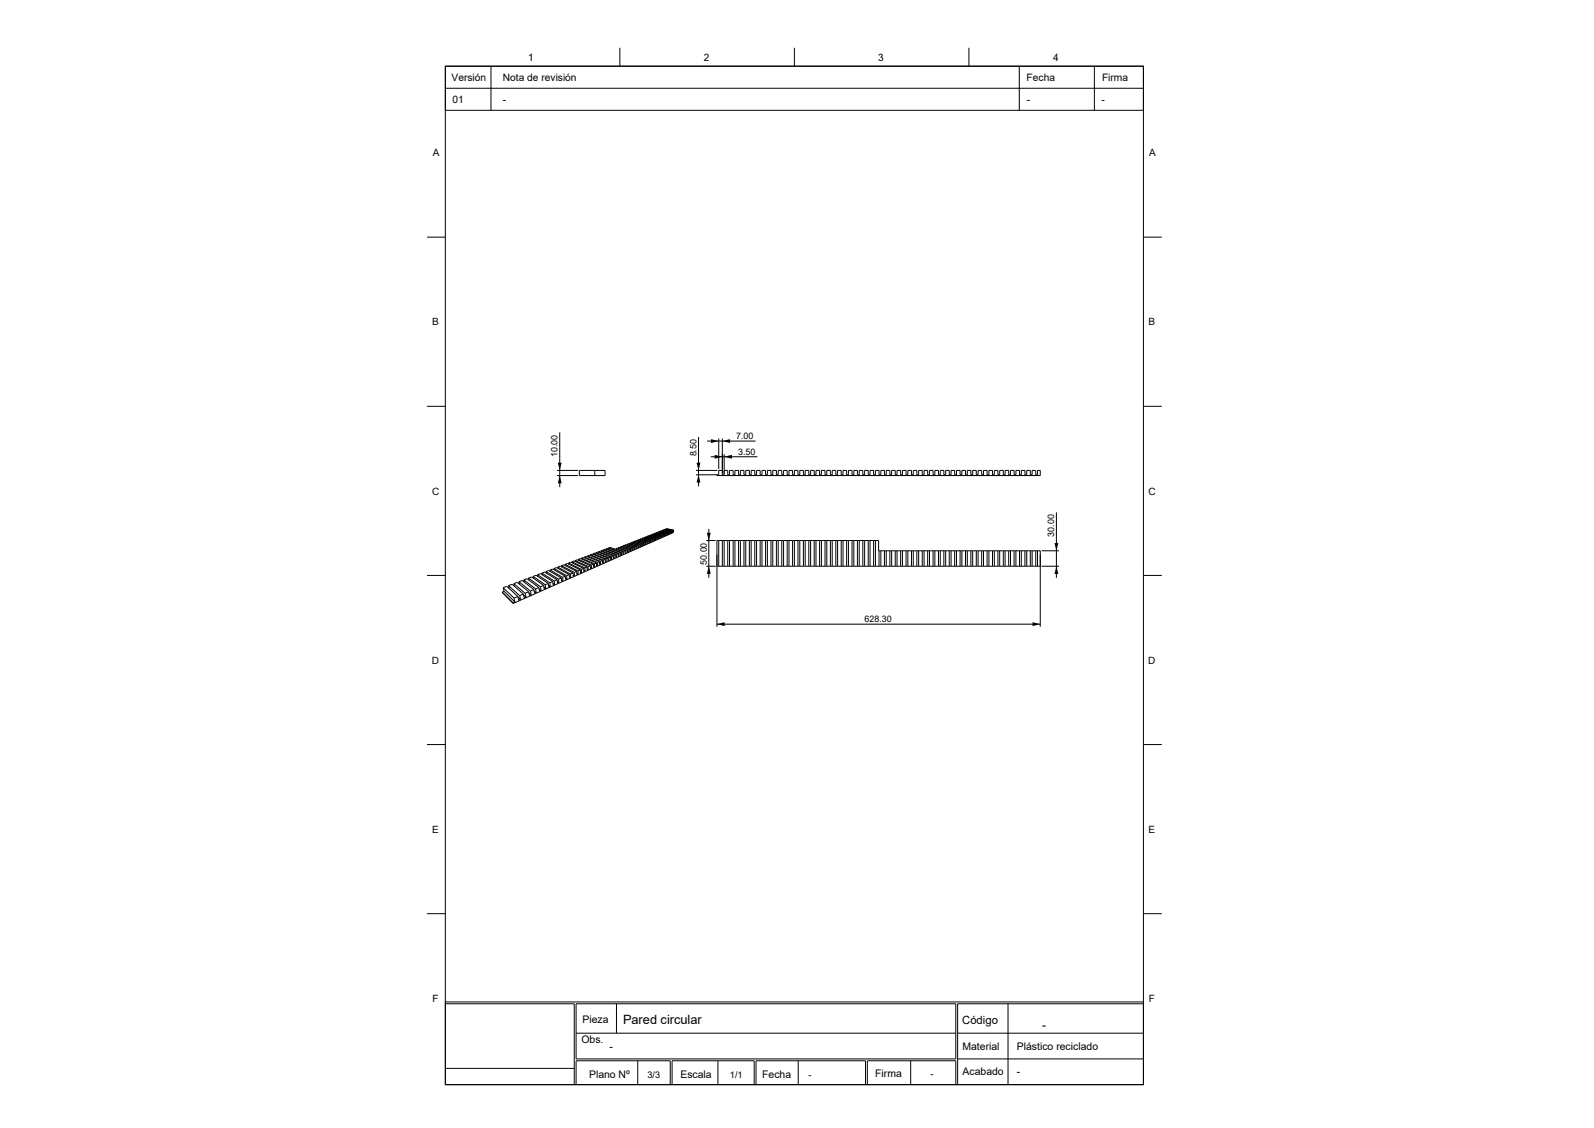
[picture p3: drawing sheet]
<svg xmlns="http://www.w3.org/2000/svg" width="420mm" height="297mm" viewBox="0 0 420 297" stroke-linecap="round" stroke-linejoin="round" font-family="sans-serif">
<g fill="none" stroke="#000" stroke-width=".26">
<path d="M117.3 17.4h184v11.6h-184zM117.3 17.4h184v268.2h-184zM129.4 17.4v11.6M163.3 12.6v4.8M209.3 12.6v4.8M255.3 12.6v4.8M268.6 17.4v11.6M288.4 17.4v11.6M117.3 23.2h184M112.5 62.4h4.8M301.3 62.4h4.8M112.5 107h4.8"/>
<path d="M147.5 113.8v14.5M184.1 115.1v13M186.3 116.1h12.8M189.4 115.5v8M190.3 115.5v9.5h.5v-5.4M301.3 107h4.8M146.8 123.9h5.5M146.8 125.2h5.5M152.7 123.9h6.7v1.3h-6.7zM156.7 123.9v1.3M173.7 140h.1M173.7 140l2.2 .3"/>
<path d="M173.7 140l1.9 .4M174.1 139.8v.1M174.1 139.8l2.1 .3M174.1 139.8l1.9 .4M174.4 139.7h.1M174.4 139.7l2.2 .3M174.4 139.7l1.9 .4M174.8 139.5v.1M174.8 139.5l2.1 .3M174.8 139.5l1.9 .4M175.1 139.4v.1M175.1 139.4l2.1 .3"/>
<path d="M175.1 139.4l1.9 .4M175.5 139.3h.1M175.5 139.3l2 .3M175.5 139.3l1.8 .3M176.6 140l-.3 .1M176.6 140v.5M176.7 139.9l-.1 .6M176.9 139.8l-.2 .1M176.9 139.8v.5M177 139.8l-.1 .5M177.2 139.7l-.2 .1M177.2 139.7l.1 .5"/>
<path d="M177.3 139.6v.6M177.5 139.6h-.2M177.5 139.6l-.1 .6-42.2 18.7M183.4 123.9h5.6M186.8 139.3v12.8M187.3 120.3h12.3M190.3 123.9h-.9v1.1h-6M190.8 123.9h1v1.1h.4v-1.1h1v1.1h.5v-1.1h.9v1.1h.5v-1.1h.9v1.1h.5v-1.1h.9v1.1h.5v-1.1h1v1.1h.4v-1.1h1v1.1h.5v-1.1h.9v1.1h.5v-1.1h.9v1.1h.5v-1.1h1v1.1h.4v-1.1h1v1.1h.5v-1.1h.9v1.1h.5v-1.1h.9v1.1h.5v-1.1h1v1.1h.4v-1.1h1v1.1h.5v-1.1h.9v1.1h.5v-1.1h.9v1.1h.5v-1.1h1v1.1h.4v-1.1h1v1.1h.5v-1.1h.9v1.1h.5v-1.1h.9v1.1h.5v-1.1h.9v1.1h.5v-1.1h1v1.1h.4v-1.1h1v1.1h.5v-1.1h.9v1.1h.5v-1.1h.9v1.1h.5v-1.1h1v1.1h.4v-1.1h1v1.1h.5v-1.1h.9v1.1h.5v-1.1h.9v1.1h.5v-1.1h1v1.1h.4v-1.1h1v1.1h.5v-1.1h.9v1.1h.5v-1.1h.9v1.1h.5v-1.1h1v1.1h.4v-1.1h1v1.1h.5v-1.1h.9v1.1h.5v-1.1h.9v1.1h.5v-1.1h1v1.1h.4v-1.1h1v1.1h.4l.1-1.1h.9v1.1h.5v-1.1h.9v1.1h.5v-1.1h.9v1.1h.5v-1.1h1v1.1h.4v-1.1h1v1.1h.5v-1.1h.9v1.1h.5v-1.1h.9v1.1h.5v-1.1h1v1.1h.4v-1.1h1v1.1h.5v-1.1h.9v1.1h.5v-1.1h.9v1.1h.5v-1.1h1v1.1h.4v-1.1h1v1.1h.5v-1.1h.9v1.1h.5v-1.1h.9v1.1h.5v-1.1h1v1.1h.4v-1.1h1v1.1h.5v-1.1h.9v1.1h.5v-1.1h.7v1.3h-85.2v-.2M278.4 134.9v17.2M112.5 151.5h4.8M132.3 155.9l2.9 2.8M132.3 155.9l2.9 3"/>
<path d="M132.6 154.7l.9-.3 2.9 2.6M132.6 154.7l2.8 2.8M132.6 154.7l.2 1M132.8 155.7l2.9 2.8M132.8 155.7l-.5 .2M134 154.2l.9-.4 3 2.6M134 154.2l.2 .8M134 154.2l2.9 2.6M135.2 158.7v.2M135.4 153.7l.9-.4 3 2.5M135.4 153.7l.2 .7M135.4 153.7l3 2.5"/>
<path d="M135.4 157.5l.3 1M135.7 158.5l-.5 .2M136.4 157l-1 .5M136.4 157l.3 1 .5-.2M136.5 157.2l.7 .6M136.7 153.2l3.1 2.4 .2 1M136.7 153.2l.9-.4 3.1 2.4M136.7 153.2l.2 .6M136.9 156.8l.3 1M137.9 156.4l-1 .4M137.9 156.4l.2 1 .5-.2M138 156.7l.6 .5"/>
<path d="M138 152.7l3.1 2.4M138 152.7l.9-.3 3.1 2.3M138 152.7l.1 .6M138.4 156.2l.2 1M139.3 152.2l.8-.3 3.1 2.2M139.3 152.2l.1 .6M139.3 152.2l3.1 2.3M139.3 155.8l-.9 .4M139.3 155.8l.2 1 .5-.2M139.4 156.1l.6 .5M140.5 151.8l.8-.3 3.2 2.1M140.5 151.8l3.2 2.2"/>
<path d="M140.5 151.8l.1 .5M140.7 155.2l-.9 .4M140.7 155.2l.2 1 .4-.2M141.1 155.1l.2 .9-.6-.4M141.6 151.3l.8-.3 3.2 2.1M141.6 151.3l3.3 2.2M141.6 151.3l.1 .5M142 154.7l-.9 .4M142 154.7l.1 .9 .5-.1M142 155.1l.6 .4M142.4 154.5l.2 1M142.8 150.9l.7-.3 3.3 2"/>
<path d="M142.8 150.9v.4M142.8 150.9l3.2 2.1M143.2 154.1l-.8 .4M143.2 154.1l.2 1 .4-.2M143.3 154.6l.5 .3M143.7 154l.1 .9M143.9 150.5l.7-.3 3.3 2M143.9 150.5v.4M143.9 150.5l3.3 2M144.5 153.6l-.8 .4M144.5 153.6l.1 1 .4-.2M144.5 154.1l.5 .3"/>
<path d="M144.9 153.5l.1 .9M144.9 150.1l.7-.3 3.3 1.9M144.9 150.1l.1 .4M144.9 150.1l3.3 1.9M145.6 153.1l-.7 .4M145.6 153.1l.2 .9 .3-.1M145.7 153.6l.4 .3M146 149.7l.6-.3 3.4 1.9M146 149.7v.3M146 149.7l3.3 1.9M146 153l.1 .9M146.8 152.6l-.8 .4"/>
<path d="M146.8 152.6l.1 1 .4-.2M146.8 153.1l.5 .3M147 149.3l.6-.2 3.4 1.8M147 149.3v.3M147 149.3l3.3 1.8M147.2 152.5l.1 .9M147.9 152.2l-.7 .3M147.9 152.2l.1 .9 .3-.2M147.9 149l.7-.3 3.3 1.7M147.9 149l.1 .3M147.9 149l3.4 1.7M147.9 152.7l.4 .2"/>
<path d="M148.2 152l.1 .9M148.9 148.6l.6-.2 3.4 1.6M148.9 148.6v.3M148.9 148.6l3.4 1.7M148.9 151.7l-.7 .3M148.9 151.7l.1 .9 .4-.1M149 152.2l.4 .3M149.3 151.6l.1 .9M149.8 148.3l.6-.3 3.4 1.7M149.8 148.3l3.4 1.6M149.8 148.3v.2M150 151.3l-.7 .3"/>
<path d="M150 151.3l.1 .9 .3-.2M150 151.8l.4 .2M150.3 151.1l.1 .9M150.7 147.9l.6-.2 3.4 1.6M150.7 147.9l3.4 1.6M150.7 147.9v.3M151 150.9l-.7 .2M151 150.9v.8l.4-.1M151 151.4l.4 .2M151.3 150.7l.1 .9M151.6 147.6l.5-.2 3.4 1.5M151.6 147.6v.2"/>
<path d="M151.6 147.6l3.4 1.6M151.9 150.4l-.6 .3M151.9 150.4l.1 .9 .3-.1M152 151l.3 .2M152.3 150.3v.9M152.4 147.3l.5-.2 3.5 1.5M152.4 147.3v.2M152.4 147.3l3.4 1.5M152.9 150l-.6 .3M152.9 150v.9l.3-.1M152.9 150.6l.3 .2M153.2 149.9v.9"/>
<path d="M153.2 147l.5-.2 3.5 1.4M153.2 147v.2M153.2 147l3.4 1.4M153.8 149.7l-.6 .2M153.8 149.7v.8l.3-.1M153.8 150.2l.3 .2M154 146.7l.5-.2 3.5 1.4M154 146.7v.2M154 146.7l3.4 1.4M154.1 149.5v.9M154.7 149.3l-.6 .2M154.7 149.3v.8l.3-.1"/>
<path d="M154.7 149.8l.3 .2M154.8 146.4l.5-.2 3.4 1.4M154.8 146.4v.2M154.8 146.4l3.4 1.4M155 149.2v.8M155.5 148.9l-.5 .3M155.5 148.9l.1 .8 .2-.1M155.5 146.1l.5-.2 3.5 1.3M155.5 146.1l.1 .2M155.5 146.1l3.5 1.4M155.6 149.5l.2 .1M155.8 148.8v.8"/>
<path d="M156.3 145.8l.5-.2 3.4 1.3M156.3 145.8v.2M156.3 145.8l3.4 1.3M156.4 148.6l-.6 .2M156.4 148.6v.8l.3-.1M156.4 149.1l.3 .2M156.6 148.4l.1 .9M157 145.5l.5-.1 3.4 1.2M157 145.5v.2M157 145.5l3.4 1.3M157.2 148.2l-.6 .2M157.2 148.2v.8l.3-.1"/>
<path d="M157.2 148.8l.3 .1M157.4 148.1l.1 .8M157.7 145.3l.5-.2 3.4 1.2M157.7 145.3v.1M157.7 145.3l3.4 1.2M158 147.9l-.6 .2M158 147.9v.8l.2-.1M158 148.5l.2 .1M158.2 147.8v.8M158.4 145l.4-.2 3.5 1.3M158.4 145v.2M158.4 145l3.4 1.2"/>
<path d="M158.7 147.6l-.5 .2M158.7 147.6v.7l.3-.1M158.7 148.1l.3 .1M159 147.5v.7M159.1 144.8l.4-.2 3.4 1.2M159.1 144.8l3.4 1.2M159.1 144.8v.1M159.5 147.2l-.5 .3M159.5 147.2v.8l.2-.1M159.5 147.8l.2 .1M159.7 144.5l.4-.1 3.5 1.1M159.7 144.5v.2"/>
<path d="M159.7 144.5l3.4 1.2M159.7 147.1v.8M160.2 147.5l.2 .1M160.2 146.9l-.5 .2M160.2 146.9v.8l.2-.1M160.4 144.3l.3-.2 3.5 1.1M160.4 144.3l3.4 1.1M160.4 144.3v.1M160.4 146.8v.8M160.9 147.2l.2 .1M160.9 146.6l-.5 .2M160.9 146.6v.8l.2-.1"/>
<path d="M161.1 146.5v.8M161.6 146.9l.2 .1M161.6 146.3l-.5 .2M161.6 146.3v.8l.2-.1M161.8 146.2v.8M162.2 146.6l.3 .1M162.3 146.1l-.5 .1M162.3 146.1l-.1 .7 .3-.1M162.3 144.5v.1M162.3 144.5l.4-.2 2.1 .7M162.3 144.5l2.1 .7M162.5 146v.7"/>
<path d="M162.9 144.2v.2M162.9 144.2l.4-.1 2.1 .6M162.9 144.2l2.1 .7M162.9 146.3l.2 .1M162.9 145.8l-.4 .2M162.9 145.8v.7l.2-.1M163.1 145.7v.7M163.5 144l.4-.2 2 .7M163.5 144l2.1 .7M163.5 144v.1M163.5 146.1h.2M163.6 145.5l-.5 .2"/>
<path d="M163.6 145.5l-.1 .7 .2-.1M163.8 145.4l-.1 .7M164.1 143.8v.1M164.1 143.8l.3-.2 2.1 .7M164.1 143.8l2 .6M164.1 145.8l.2 .1M164.2 145.2l-.4 .2M164.2 145.2l-.1 .8 .2-.1M164.4 145.2l-.1 .7M164.6 143.5l.4-.1 2.1 .6M164.6 143.5l2.1 .7M164.6 143.5v.2"/>
<path d="M164.7 145.6h.2M164.8 145l-.4 .2M164.8 145l-.1 .7 .2-.1M165 144.9l-.1 .7M165.2 143.3l.3-.1 2.1 .6M165.2 143.3l2 .6M165.2 143.3v.2M165.3 145.3l.2 .1M165.4 144.7l-.4 .2M165.4 144.7l-.1 .7h.2M165.6 144.7l-.1 .7M165.7 143.1l.4-.1 2 .6"/>
<path d="M165.7 143.1l2.1 .6M165.7 143.1v.1M165.9 145.1h.2M165.9 144.5l-.3 .2M165.9 144.5v.7l.2-.1M166.1 144.4v.7M166.2 142.9l.4-.1 2 .5M166.2 142.9l2.1 .6M166.2 142.9v.1M166.5 144.8l.1 .1M166.5 144.3l-.4 .1M166.5 144.3v.6h.1"/>
<path d="M166.7 144.2l-.1 .7M166.8 142.7l.3-.1 2 .5M166.8 142.7l2 .6M166.8 142.7v.1M167 144.6h.2M167.1 144l-.4 .2M167.1 144l-.1 .7 .2-.1M167.2 143.9v.7M167.3 142.5v.1M167.3 142.5l.3-.1 2 .5M167.3 142.5l2 .6M167.5 144.3l.2 .1"/>
<path d="M167.6 143.8l-.4 .1M167.6 143.8l-.1 .7 .2-.1M167.8 142.3l2 .6M167.8 142.3l.3-.1 2 .5M167.8 142.3v.1M167.8 143.7l-.1 .7M168.1 144.1l.1 .1M168.1 143.6l-.3 .1M168.1 143.6v.6h.1M168.2 142.1v.1M168.2 142.1l.4-.1 2 .5M168.2 142.1l2.1 .6"/>
<path d="M168.3 143.5l-.1 .7M168.6 143.9h.1M168.6 143.3l-.3 .2M168.6 143.3v.7l.1-.1M168.7 141.9v.1M168.7 141.9l.3-.1 2 .5M168.7 141.9l2 .6M168.8 143.3l-.1 .6M169.1 143.7h.1M169.1 143.1l-.3 .2M169.1 143.1v.7l.1-.1M169.2 141.8v.1"/>
<path d="M169.2 141.8l.3-.2 2 .5M169.2 141.8l2 .5M169.3 143.1l-.1 .6M169.6 143.5h.1M169.6 142.9l-.3 .2M169.6 142.9v.7l.1-.1M169.6 141.6l.3-.1 2 .4M169.6 141.6l2 .5M169.6 141.6v.1M169.8 142.9l-.1 .6M170 143.3h.2M170.1 141.4v.1"/>
<path d="M170.1 141.4l.3-.1 1.9 .5M170.1 141.4l2 .5M170.1 142.7l-.3 .2M170.1 142.7l-.1 .7 .2-.1M170.3 142.7l-.1 .6M170.5 141.2v.1M170.5 141.2l.3-.1 2 .5M170.5 141.2l2 .5M170.5 143.1h.2M170.6 142.5l-.3 .2M170.6 142.5l-.1 .7 .2-.1M170.7 142.5v.6"/>
<path d="M170.9 141.1l.3-.2 2 .5M170.9 141.1l2 .4M170.9 141.1h.1M171 142.9h.1M171 142.3l-.3 .2M171 142.3v.7l.1-.1M171.2 142.3l-.1 .6M171.4 140.9l.2-.1 2 .4M171.4 140.9l1.9 .5M171.4 140.9v.1M171.4 142.7h.2M171.5 142.1l-.3 .2"/>
<path d="M171.5 142.1l-.1 .7 .2-.1M171.6 142.1v.6M171.8 140.7l.2-.1 2 .5M171.8 140.7l1.9 .5M171.8 140.7v.1M171.9 142.5h.1M171.9 141.9l-.3 .2M171.9 141.9l-.1 .7 .2-.1M172.1 141.9l-.1 .6M172.2 140.6v.1M172.2 140.6l.2-.1 2 .4M172.2 140.6l1.9 .4"/>
<path d="M172.3 142.3h.1M172.3 141.8l-.2 .1M172.3 141.8v.6l.1-.1M172.5 141.7l-.1 .6M172.6 140.4v.1M172.6 140.4l.2-.1 2 .4M172.6 140.4l1.9 .4M172.7 142.1h.1M172.8 141.6l-.3 .1M172.8 141.6l-.1 .6 .1-.1M172.9 141.5l-.1 .6M173 140.3h-.1"/>
<path d="M173 140.3l.2-.1 1.9 .4M173 140.3l1.9 .4M173.1 141.9l.1 .1M173.2 141.4l-.3 .1M173.2 141.4l-.1 .6h.1M173.3 141.4l-.1 .6M173.3 140.1v.1M173.3 140.1l.3-.1 1.9 .4M173.3 140.1l2 .4M173.5 141.8h.1M173.6 141.2l-.3 .2M173.6 141.2l-.1 .6h.1"/>
<path d="M173.7 141.2l-.1 .6M173.9 141.6h.1M174 141.1l-.3 .1M174 141.1l-.1 .6 .1-.1M174.1 141l-.1 .6M174.3 141.4h.1M174.4 140.9l-.3 .1M174.4 140.9l-.1 .6 .1-.1M174.5 140.8l-.1 .6M174.7 141.3h.1M174.8 140.7l-.3 .1M174.8 140.7l-.1 .6h.1"/>
<path d="M174.9 140.7l-.1 .6M175.1 141.1h.1M175.1 140.6l-.2 .1M175.1 140.6l-.1 .6 .2-.1M175.3 140.5l-.1 .6M175.4 140.9l.1 .1M175.5 140.4l-.2 .1M175.5 140.4l-.1 .6h.1M175.6 140.4l-.1 .6M175.8 140.8h.1M175.9 140.3l-.3 .1M175.9 140.3v.5"/>
<path d="M176 140.2l-.1 .6M176.1 140.6h.1M176.2 140.1l-.2 .1M176.2 140.1v.5M176.3 140.1l-.1 .5M176.5 140.5h.1M176.8 140.3h.1M177.2 140.2h.1M186.1 142.3h2.5M186.1 149.1h2.5M188.9 149.1h85.2M189.4 142.3v6.8"/>
<path d="M190.3 142.3v6.8M190.8 142.3v6.8M191.8 142.3v6.8M192.2 142.3v6.8M193.2 142.3v6.8M193.7 142.3v6.8M194.6 142.3v6.8M195.1 142.3v6.8M196 142.3v6.8M196.5 142.3v6.8M197.4 142.3v6.8M197.9 142.3v6.8"/>
<path d="M198.9 142.3v6.8M199.3 142.3v6.8M200.3 142.3v6.8M200.8 142.3v6.8M201.7 142.3v6.8M202.2 142.3v6.8M203.1 142.3v6.8M203.6 142.3v6.8M204.6 142.3v6.8M205 142.3v6.8M206 142.3v6.8M206.5 142.3v6.8"/>
<path d="M207.4 142.3v6.8M207.9 142.3v6.8M208.8 142.3v6.8M209.3 142.3v6.8M210.3 142.3v6.8M210.7 142.3v6.8M211.7 142.3v6.8M212.2 142.3v6.8M213.1 142.3v6.8M213.6 142.3v6.8M214.5 142.3v6.8M215 142.3v6.8"/>
<path d="M216 142.3v6.8M216.4 142.3v6.8M217.4 142.3v6.8M217.9 142.3v6.8M218.8 142.3v6.8M219.3 142.3v6.8M220.2 142.3v6.8M220.7 142.3v6.8M221.6 142.3v6.8M222.1 142.3v6.8M223.1 142.3v6.8M223.5 142.3v6.8"/>
<path d="M224.5 142.3v6.8M225 142.3v6.8M225.9 142.3v6.8M226.4 142.3v6.8M227.3 142.3v6.8M227.8 142.3v6.8M228.8 142.3v6.8M229.2 142.3v6.8M230.2 142.3v6.8M230.7 142.3v6.8M231.6 145v4.1M232.1 145v4.1"/>
<path d="M233 145v4.1M233.5 145v4.1M234.5 145v4.1M234.9 145v4.1M235.9 145v4.1M236.4 145v4.1M237.3 145v4.1M237.8 145v4.1M238.7 145v4.1M239.2 145v4.1M240.2 145v4.1M240.6 145v4.1"/>
<path d="M241.6 145v4.1M242.1 145v4.1M243 145v4.1M243.5 145v4.1M244.4 145v4.1M244.9 145v4.1M245.9 145v4.1M246.3 145v4.1M247.3 145v4.1M247.7 145v4.1M248.7 145v4.1M249.2 145v4.1"/>
<path d="M250.1 145v4.1M250.6 145v4.1M251.5 145v4.1M252 145v4.1M253 145v4.1M253.4 145v4.1M254.4 145v4.1M254.9 145v4.1M255.8 145v4.1M256.3 145v4.1M257.2 145v4.1M257.7 145v4.1"/>
<path d="M258.7 145v4.1M259.1 145v4.1M260.1 145v4.1M260.6 145v4.1M261.5 145v4.1M262 145v4.1M262.9 145v4.1M263.4 145v4.1M264.4 145v4.1M264.8 145v4.1M265.8 145v4.1M266.3 145v4.1"/>
<path d="M267.2 145v4.1M267.7 145v4.1M268.6 145v4.1M269.1 145v4.1M270.1 145v4.1M270.5 145v4.1M271.5 145v4.1M272 145v4.1M272.9 145v4.1M273.4 145v4.1M274.4 149.1h4.6M274.4 145h4.6"/>
<path d="M301.3 151.5h4.8M188.9 165v-22.7h42.6v2.7h42.6v20M188.9 164.3h85.2M112.5 196h4.8M301.3 196h4.8M112.5 240.6h4.8M301.3 240.6h4.8M117.3 263.8h184v21.8h-184zM117.3 264.3h34v21.3M151.8 264.3h100v14.5h-100zM151.8 272h100M162.4 264.3v7.7"/>
<path d="M168 279.3v6.3M189.2 279.3v6.3M210.3 279.3v6.3M240 279.3v6.3M252.3 278.8h49M252.3 272h49M265.6 264.3v21.3M301.3 264.3h-49v21.3M117.3 281.3h34M151.8 285.6v-6.3h24.8v6.3M177.1 285.6v-6.3h21.6v6.3M199.2 285.6v-6.3h28.9v6.3"/>
<path d="M228.5 285.6v-6.3h23.3v6.3"/>
</g>
<g fill="#000">
<path d="M187.3 115.6l2.1 .5-2.1 .5zM190.3 116.1l2.1-.5v1zM147 121.8h1l-.5 2.1zM147.5 125.2l.5 2h-1zM183.5 121.8h1.1l-.5 2.1zM184.1 125l.5 2h-1.1zM188.3 119.8l2 .5-2 .5zM190.8 120.3l2-.5v1zM186.8 149.1l.5 2h-1zM186.3 140.3h1l-.5 2zM278.4 149.1l.5 2h-1.1zM277.8 143h1.1l-.5 2z"/>
<path d="M188.9 164.3l2-.5v1.1zM272.1 163.8l2 .5-2 .6z"/>
</g>
<text font-size="3.4" x="164.2" y="269.5">Pared circular</text>
<text font-size="3.1" x="274.6" y="270.9">-</text>
<text font-size="3" x="253.5" y="269.5">Código</text>
<g font-size="2.8">
<text x="153.5" y="269.4">Pieza</text>
<text x="153.2" y="274.7">Obs.</text>
<text x="160.6" y="276.6">-</text>
<text x="253.6" y="276.4">Material</text>
<text x="267.9" y="276.5">Plástico reciclado</text>
<text x="155.2" y="283.8">Plano Nº</text>
<text x="179.3" y="283.7">Escala</text>
<text x="200.8" y="283.8">Fecha</text>
<text x="230.6" y="283.7">Firma</text>
<text x="253.6" y="283.1">Acabado</text>
<text x="267.9" y="283.1">-</text>
</g>
<g font-size="2.7">
<text x="119" y="21.3">Versión</text>
<text x="132.5" y="21.3">Nota de revisión</text>
<text x="270.5" y="21.3">Fecha</text>
<text x="290.4" y="21.3">Firma</text>
<text x="119.2" y="27.1">01</text>
<text x="132.5" y="27.1">-</text>
<text x="270.6" y="27.1">-</text>
<text x="290.3" y="27.1">-</text>
</g>
<g font-size="2.6">
<text x="139.2" y="16">1</text>
<text x="185.4" y="16">2</text>
<text x="231.4" y="16">3</text>
<text x="277.5" y="16">4</text>
<text x="114" y="41.1">A</text>
<text x="302.8" y="41.1">A</text>
<text x="113.9" y="85.7">B</text>
<text x="302.6" y="85.7">B</text>
<text x="113.8" y="130.2">C</text>
<text x="302.6" y="130.2">C</text>
<text x="113.8" y="174.7">D</text>
<text x="302.6" y="174.7">D</text>
<text x="113.9" y="219.3">E</text>
<text x="302.6" y="219.3">E</text>
<text x="113.9" y="263.8">F</text>
<text x="302.7" y="263.8">F</text>
</g>
<g font-size="2.4">
<text x="194" y="115.6">7.00</text>
<text x="194.5" y="119.7">3.50</text>
<text x="146.9" y="120.4" transform="rotate(-90 146.9 120.4)">10.00</text>
<text x="183.5" y="120.2" transform="rotate(-90 183.5 120.2)">8.50</text>
<text x="277.8" y="141.4" transform="rotate(-90 277.8 141.4)">30.00</text>
<text x="186.2" y="148.7" transform="rotate(-90 186.2 148.7)">50.00</text>
<text x="227.8" y="163.8">628.30</text>
<text x="170.6" y="283.8">3/3</text>
<text x="192.3" y="283.8">1/1</text>
<text x="213" y="283.7">-</text>
<text x="245.2" y="283.6">-</text>
</g>
</svg>
